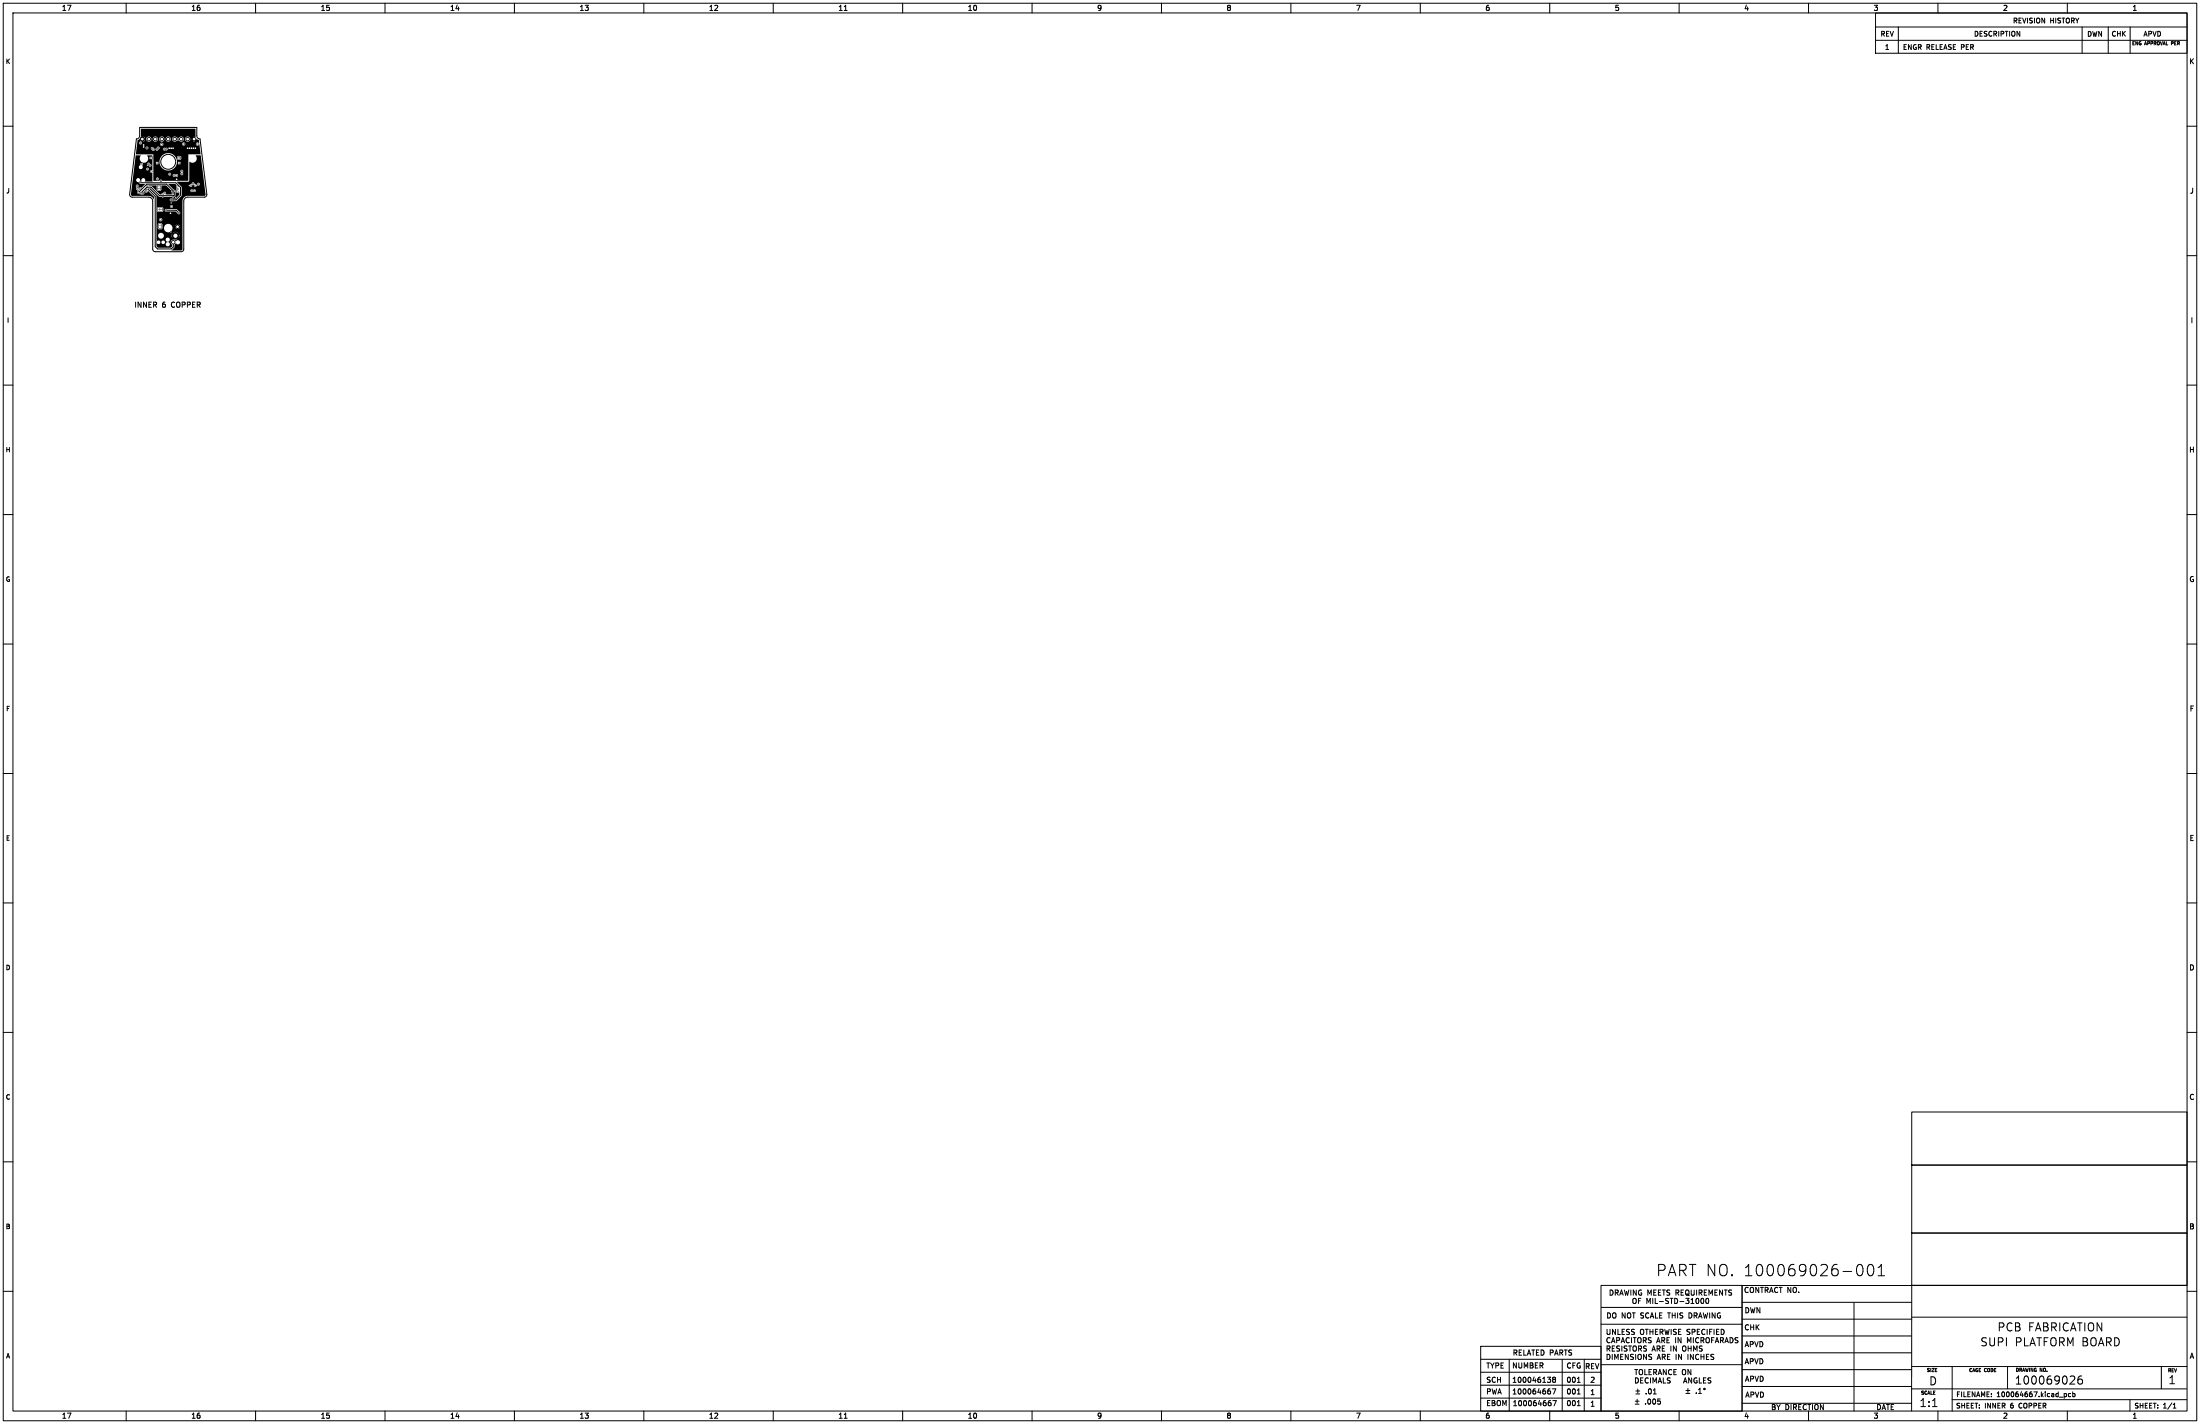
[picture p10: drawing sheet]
<svg xmlns="http://www.w3.org/2000/svg" width="864mm" height="559mm" viewBox="0 0 864 559" stroke-linecap="round" stroke-linejoin="round" font-family="sans-serif">
<g fill="none" stroke="#000" stroke-width=".39">
<path d="M1.3 1.3h861v556.2h-861zM5.1 5.1h853.4v548.6h-853.4zM49.5 1.3v3.8M100.3 1.3v3.8M151.1 1.3v3.8M201.9 1.3v3.8M252.7 1.3v3.8M303.5 1.3v3.8M331.4 4.1h1.1M354.3 1.3v3.8M405.1 1.3v3.8M455.9 1.3v3.8"/>
<path d="M506.7 1.3v3.8M557.5 1.3v3.8M608.3 1.3v3.8M659.1 1.3v3.8M709.9 1.3v3.8M736.2 5.1h122.3v15.8h-122.3zM736.2 10.6h122.3M736.3 15.8h122.2M740.3 19.4h1.1M740.3 18l.5-.5v1.9M745.2 10.6v10.3M760.7 1.3v3.8"/>
<path d="M811.5 1.3v3.8M817.3 10.6v10.3M827.6 10.6v10.3M836.2 10.6v10.3M837.3 16.9h.4M837.9 16.3h-.6v1.3h.6M838.4 17.6v-1.3l.7 1.3M1.3 49.5h3.8M54.8 50h22.5v3.2a1.27 1.27 0 0 0 1.2 1.3l2.7 22-.3 .6-.6 .3h-6.6a1.52 1.52 0 0 0-1.6 1.5v18.9l-.3 .7-.7 .3h-10.2l-.8-.5-.2-19.4a1.52 1.52 0 0 0-1.5-1.5h-6.6l-.9-.8 2.7-22.1a1.27 1.27 0 0 0 1.2-1.3zM858.5 49.5h3.8M54.4 75.5l3.2-3.2h7.8l2.5 2.5v.9M54.4 75.5h.1"/>
<path d="M55 71.5l.2 .2h13.8l1.8 1.8v3.1l-1.8 1.9h-1.2M57.9 74l3 3.1v19.7l.9 .9h5.4l.8-.8v-1.8M68.4 75.1l-.2 1.7h-5.6l-3.3-3.3h-1.7l-2 2.3M65.2 82.5h3.9l1.1 1.1M1.3 100.3h3.8M53.2 118.6v2M55.4 118.6v2l-1.2-2v2M57.5 118.6v2l-1.2-2v2M58.5 119.5h.6M59.4 118.6h-.9v2h.9M60.3 119.6l1-.1 .1-.8-1.1-.1v2M60.8 119.6l.7 1"/>
<path d="M858.5 100.3h3.8M1.3 151.1h3.8M858.5 151.1h3.8M1.3 201.9h3.8M858.5 201.9h3.8M1.3 252.7h3.8M858.5 252.7h3.8M1.3 303.5h3.8M858.5 303.5h3.8M1.3 354.3h3.8M858.5 354.3h3.8M1.3 405.1h3.8"/>
<path d="M858.5 405.1h3.8M750.4 436.4h108.1v20.8h-108.1zM1.3 455.9h3.8M750.4 457.2h108.1v26.7h-108.1zM858.5 455.9h3.8M728.8 497.9a1.63 1.63 0 0 1 1-1.7 1.14 1.14 0 0 1 1.3 .8 2.29 2.29 0 0 1-1.3 3.6 1.63 1.63 0 0 1-1-1.7M733.4 496.6a1.06 1.06 0 0 1 1.1-.4 1.06 1.06 0 0 1 .8 .8 2.29 2.29 0 0 1-1.2 3.6 2.71 2.71 0 0 1-.7-4zM737.2 497.5l1.3-1.3v4.4M750.4 483.9h108.1v20.5h-108.1zM1.3 506.7h3.8M628.5 504.4h55.3v49.4h-55.3zM628.5 519.7h55.3"/>
<path d="M628.6 513.1h55.2M631.1 515.2a1.03 1.03 0 0 1 1.1 1 1.03 1.03 0 0 1-1.1 1zM632 506.2a1.03 1.03 0 0 1 1.2 1 1.03 1.03 0 0 1-1.2 1.1zM633.3 515.3l.6-.1 .4 .3 .1 1-.5 .7-.8-.3-.1-1zM634.1 507.3l.9-.1 .1-.8-1-.2v2.1M634.6 507.3l.6 1M635.8 508.3l.7-2.1 .7 2.1M636 507.7h1M637.7 506.2l.4 2.1 .4-1.5 .4 1.5 .5-2.1M640.2 506.2v2.1M641.2 509.6l.6-.1 .4 .3 .1 1-.5 .7-.8-.3-.1-1zM642.3 506.2v2.1l-1.2-2.1v2.1"/>
<path d="M643.2 510.5h.6M644.1 509.5h-.9v2M644.3 506.3a.92 .92 0 0 0-1.1 1 .92 .92 0 0 0 1.2 .8v-.7h-.4M646.5 511.5v-2l.6 1.4 .7-1.4v2M646.8 508.3v-2.1l.7 1.5 .7-1.5v2.1M648.8 509.5v2M649.2 507.2h.6M649.7 509.5v2h1M650.1 506.2h-.9v2.1h.9M651 507.2h.7M651.4 510.8h1.5M652 506.2h-1v2.1h1"/>
<path d="M652.6 506.2h1.1M653.1 506.2v2.1M655 509.6l-1.1 .1a.85 .85 0 0 0 1 1.1l-.1 .6h-1M655.5 506.3l-1.1 .1a.85 .85 0 0 0 1 1.1l-.1 .7h-1M655.6 509.5h1.1M656.1 509.5v2M657.4 509.5a1.03 1.03 0 0 1 1.2 1 1.03 1.03 0 0 1-1.2 1zM657.9 507.3l.9-.1 .1-.8-1-.2v2.1M658.4 507.3l.6 1M659.4 510.8h1.6M659.9 507.2h.7M660.9 506.2h-1v2.1h1"/>
<path d="M661.7 509.5h1.3l-.7 .8 .6 .2v.8h-1.2M661.9 506.3l.6-.1 .4 .3 .1 1.1-.5 .7-.8-.3v-1.1zM662 507.8l1.1 .6M663.8 511.5h1.1M663.8 510.1l.6-.6v2M663.9 506.2v1.7l.4 .4 .7-.4v-1.7M666 509.6l.2-.1a.99 .99 0 0 1 .7 1 .99 .99 0 0 1-.9 .9l-.3-.6zM666 506.2v2.1M667 507.3l.9-.1 .1-.8-1-.2v2.1M667.5 507.3l.6 1M667.9 509.6l.2-.1a.99 .99 0 0 1 .8 1 .99 .99 0 0 1-1 .9l-.2-.6zM669 507.2h.7"/>
<path d="M669.9 509.6l.2-.1a.99 .99 0 0 1 .7 1 .99 .99 0 0 1-.9 .9l-.3-.6zM670 506.2h-1v2.1h1M670.8 508.3v-2.1l.7 1.5 .7-1.5v2.1M673.2 507.2h.6M674.1 506.2h-.9v2.1M676.2 506.2v2.1l-1.2-2.1v2.1M676.8 506.2h1.2M677.4 506.2v2.1M679.7 506.3l-.7-.1-.4 .4 .2 .5 .6 .2M683.8 517.7h66.6M683.8 511.1h66.6M683.8 504.5v49.2"/>
<path d="M685.3 513.1a1.03 1.03 0 0 1 1.2 1.1 1.03 1.03 0 0 1-1.2 1zM686.2 505.4a.9 .9 0 0 0-1.2 .8 .9 .9 0 0 0 1.2 .8M687.2 513.1l.4 2.1 .4-1.5 .4 1.5 .5-2.1M687.3 505.3l.6-.1 .4 .3 .1 1-.5 .7-.8-.3-.1-1zM690.4 505.2v2l-1.2-2v2M690.8 513.1v2.1l-1.1-2.1v2.1M691.1 505.2h1.1M691.6 505.2v2M692.9 506.2h1l.1-.8-1.1-.2v2M693.4 506.2l.7 1M694.6 507.2l.7-2 .7 2M694.8 506.6h1"/>
<path d="M697.8 505.4a.9 .9 0 0 0-1.2 .8 .9 .9 0 0 0 1.2 .8M698.4 505.2h1.2M699 505.2v2M703 505.2v2l-1.2-2v2M703.9 505.5l.4-.3 .8 .3 .1 1-.3 .6-.6 .1-.4-.3zM706.1 507v.2M727.8 511.1v42.6M737.2 500.6h2.6M750.4 504.4v49.3M750.5 516.9h107.9M858.5 504.4h-174.7M858.5 506.7h3.8"/>
<path d="M581.2 528.3h47.3v25.5h-47.3zM581.2 538.5h47.3M581.2 533.4h47.3M592.4 533.4v20.3M613.2 533.4v20.3M621.9 533.4v20.3M628.5 535.5h55.2M630.8 521.6v1.7l.4 .4 .8-.4v-1.7M630.8 531.5a1.03 1.03 0 0 1 1.2 1 1.03 1.03 0 0 1-1.2 1zM630.8 528.2v2M631.3 529.2l.7 1M632 525.1a.82 .82 0 0 0-1 0 .82 .82 0 0 0-.2 1"/>
<path d="M632.6 526.9l.7-2 .6 2M632.9 528.2v2h.9M632.9 531.5v2M633.8 533.5v-2l.7 1.4 .7-1.4v2M634.1 521.6v2.1l-1.1-2.1v2.1M635.1 521.6v2.1h1M635.4 526l.4-.4-.1-.5-1.1-.2v2M635.8 529.8l-.4 .4-.8-.1M636.2 532.4h.6M636.4 526.9l.6-2 .7 2M636.7 528.2v2M636.8 522.6h.6"/>
<path d="M637.1 531.5h-.9v2h.9M637.7 521.6h-.9v2.1h.9M638.7 529.8l-.4 .4-.8-.1M639.2 531.5v2l-1.2-2v2M639.6 525.1a.82 .82 0 0 0-1.1 0 .82 .82 0 0 0-.2 1M639.7 521.7l-1.1 .1a.85 .85 0 0 0 1 1.1l-.1 .7h-1M639.8 528.2v2M640.4 524.9v2M641.1 524.9h1.2M641.1 529.9l.4 .3 .8-.3M641.2 531.5l-1.1 .1a.85 .85 0 0 0 1 1.1l-.1 .7h-1M641.6 521.7l-1.1 .1a.85 .85 0 0 0 1 1.1l-.1 .7h-1"/>
<path d="M641.7 524.9v2M641.7 537.4h1.2M642.1 531.5v2M642.3 537.4v2.1M642.9 525.2l.4-.3 .8 .3 .1 1.1-.3 .5-.6 .1-.4-.3zM643 531.7l.4-.2 .8 .2 .1 1.1-.3 .6-.6 .1-.4-.3zM643.2 529.2l1-.1 .1-.7-1.1-.2v2M643.4 538.8l.1-1.1 .4-.3 .8 .3 .1 1.1M643.7 529.2l.7 1M644 521.9l.4-.3 .8 .3 .1 1.1-.3 .6-.6 .1-.4-.3zM645.1 526l.9-.1 .1-.8-1-.2v2M645.6 526l.6 .9"/>
<path d="M645.7 537.4v2.1M645.8 521.6h1.2M646.3 528.3l-1 .1a.85 .85 0 0 0 .9 1l-.1 .7h-.9M646.3 531.5v2l-1.1-2v2M646.4 521.6v2.1M647.3 538.4h.7M647.7 522.6h1.1M647.7 521.6v2.1M648.2 525l-1.1 .1a.85 .85 0 0 0 1 1.1l-.1 .6h-1M648.3 537.4h-1v2.1M648.4 531.5l-1.1 .1a.85 .85 0 0 0 1 1.1l-.1 .7h-1M648.5 530.2l.6-2 .7 2"/>
<path d="M648.7 529.6h.9M648.8 521.6v2.1M649.8 522.6h.7M649.9 538.5l.4-.4-.1-.5-1.1-.2v2.1M650.3 526.9l.7-2 .7 2M650.5 529.2l1-.1 .1-.7-1.1-.2v2M650.5 526.4h1M650.5 533.5l.7-2 .6 2M650.7 532.9h1M650.8 521.6h-1v2.1h1M650.9 539.5l.7-2.1 .6 2.1M651 529.2l.7 1"/>
<path d="M651.7 522.7l.9-.1 .1-.8-1-.2v2.1M652.1 522.7l.7 1M652.3 526l1-.1 .1-.8-1.1-.2v2M652.5 532.5l1-.1 .1-.8-1.1-.1v2M652.5 529.1h.7M652.8 526l.7 .9M653 532.5l.7 1M653.5 528.2h-1v2h1M653.5 521.6l.5 2.1 .4-1.5 .3 1.5 .5-2.1M654.1 537.4v2.1l-1.2-2.1v2.1M654.4 525.9h.6M654.6 532.4h.6"/>
<path d="M655.3 524.9h-.9v2h.9M655.5 531.5h-.9v2h.9M655.9 528.2v2M656 521.6v2.1M656.2 537.6a.82 .82 0 0 0-1 0 .82 .82 0 0 0-.2 1M657.1 538.4h.7M657.7 524.9v2M657.9 531.5v2M658 521.7l-1 .1a.85 .85 0 0 0 .9 1.1l-.1 .7h-.9M658 528.2v2l-1.1-2v2M658 537.4h-.9v2.1M658.9 522.6h.7"/>
<path d="M659.9 524.9v2l-1.2-2v2M659.9 521.6h-1v2.1h1M660.1 531.5v2l-1.2-2v2M660.4 538.8l.1-1.1 .4-.3 .7 .3 .1 1.1M660.7 528.3l.6-.1 .4 .3 .1 1-.5 .7-.7-.3-.1-1zM662.4 526.9v-2l.7 1.5 .6-1.5v2M662.6 531.5v2M662.7 529.1h1.1M662.7 528.2v2M663.4 521.7l-1.1 .1a.85 .85 0 0 0 1 1.1l-.1 .7h-1M663.8 537.4v2.1l-1.2-2.1v2.1M663.8 528.2v2"/>
<path d="M664.2 522.7l1-.1 .1-.8-1.1-.2v2.1M664.7 524.9v2M664.7 531.5v2l-1.1-2v2M664.8 530.2v-2l.7 1.4 .7-1.4v2M666.3 522.6h.6M666.8 531.6a.9 .9 0 0 0-1.2 .9 .9 .9 0 0 0 1.2 .8M666.8 525.1a.9 .9 0 0 0-1.2 .8 .9 .9 0 0 0 1.2 .8M667.2 521.6h-.9v2.1h.9M667.7 526l1-.1 .1-.8-1.1-.2v2M667.7 531.5v2M667.7 532.4h1.2M668.2 528.3l-1.1 .1a.85 .85 0 0 0 1 1l-.1 .7h-1"/>
<path d="M668.2 526l.7 .9M668.9 531.5v2M669.3 521.8a.9 .9 0 0 0-1.3 .9 .9 .9 0 0 0 1.3 .8M669.8 532.4h.7M669.9 525l.6-.1 .4 .3 .1 1.1-.5 .6-.8-.3v-1zM670.1 521.6v2.1M670.8 531.5h-1v2h1M671.1 522.6h.7M671.9 525.9h.7M672.1 521.6h-1v2.1M672.7 531.5l-1 .1a.85 .85 0 0 0 1 1.1l-.1 .7h-1M672.8 521.6v2.1"/>
<path d="M672.8 524.9h-.9v2M673.3 526.9l.7-2 .7 2M673.5 526.4h1M673.8 522.6h.7M674.8 521.6h-1v2.1h1M675.4 526l.9-.1 .1-.8-1-.2v2M675.7 521.6a1.03 1.03 0 0 1 1.1 1.1 1.03 1.03 0 0 1-1.1 1zM675.8 526l.7 .9M677.1 526.9l.7-2 .7 2M677.3 526.4h1M679.1 524.9a1.03 1.03 0 0 1 1.2 1 1.03 1.03 0 0 1-1.2 1zM682.2 525l-1 .1a.85 .85 0 0 0 .9 1.1l-.1 .6h-.9"/>
<path d="M683.8 537.5h66.6M683.8 530.9h66.6M683.8 524.3h66.6M750.4 536.3h108M766.3 536.3v17.4M788.1 536.2v8.8M794.7 528.1h1.5M797.1 527.2h1.6M817.2 540a1.26 1.26 0 0 0-1.5 1.3v1.2l.3 .5 .9 .1 .4-.3 .2-1-.3-.5-.9-.1-.6 .6M848.4 536.3v8.7M49.5 553.7v3.8M100.3 553.7v3.8"/>
<path d="M151.1 553.7v3.8M201.9 553.7v3.8M252.7 553.7v3.8M303.5 553.7v3.8M331.4 556.6h1.1M354.3 553.7v3.8M405.1 553.7v3.8M455.9 553.7v3.8M506.7 553.7v3.8M557.5 553.7v3.8M581.2 548.6h47.3M581.2 543.6h47.3"/>
<path d="M583.9 546.1l1-.1 .1-.8-1.1-.2v2M585.7 545l.5 2 .4-1.4 .4 1.4 .5-2M588 547l.6-2 .7 2M588.1 546.5h1M607.4 540.4h1.3l-.7 .8M608.3 553.7v3.8M608.5 545.9v1M608.5 541.3v1.1M608.7 550.5v1M609.4 545h1.3l-.8 2M609.6 549.6h1.3l-.8 2M609.9 541.3l-.4 .4 .4 .8 .7-.4-.4-.8"/>
<path d="M609.9 541.3l-.4-.4 .4-.5 .7 .4-.4 .5M609.9 541.3h.3M619.2 547h1.1M619.2 551.6h1.1M619.2 542.5h1.1M641.9 549.9h1.5M641.9 551h1.5M642 540.7v2l1-.3M642.1 545.8h1.6M642.1 547h1.6M642.7 549.1v1.5M642.9 545.1v1.5"/>
<path d="M644 540.7v2h1M645.9 550.8v.2M646 542.4l.4 .3 .6-.2M647.1 549.1l.2-.1a.99 .99 0 0 1 .7 1 .99 .99 0 0 1-.9 .9l-.3-.7zM647.9 540.7v2M648.9 540.7v2M649 547h1.2M649 549.1l.2-.1a.99 .99 0 0 1 .8 1 .99 .99 0 0 1-1 .9l-.3-.7zM650.2 540.7v2M650.9 542.7l.7-2 .6 2M651.7 549h-.9l-.1 .9h1v.9h-1M652.9 540.7v2h1"/>
<path d="M655.6 542.3l-.4 .4-.7-.1M659.1 553.7v3.8M660.9 542.7l.6-2 .7 2M661.8 546.8h1.6M661.8 545.6h1.6M662.6 544.9v1.5M664 540.7v2l-1.1-2v2M665.3 540.8l-.3 .4M665.9 546.6v.2M666.2 541.9v.6l-.4 .2-.8-.5M666.7 546.8h1.2M666.7 545.4l.6-.6v2"/>
<path d="M667 540.7v2h1M668.7 540.7v2h1M671.6 542.3l-.4 .4-.8-.1M683.8 550.7h66.6M683.8 544.1h66.6M685.3 548.3l.7-2 .6 2M685.5 547.7h1M687.3 547.3l1-.1 .1-.7-1.1-.2v2M689.1 546.3l.6 2 .7-2M691.6 546.3h-.5v2h.5M695.7 551.1h.7l.4 .4-.4 .6 .4 .2 .1 .5-.4 .4h-.8zM695.7 552.1h.7"/>
<path d="M697.5 551.1l.6 1.1M698.1 552.2v1M698.8 551.1l-.7 1.1M709.9 553.7v3.8M750.4 545h108M758.6 552h1.8M760.7 553.7v3.8M766.3 549.3h92.1M810.5 546.8l.7 .4-.1 .7-.6 .2M811.5 553.7v3.8M812.8 546.9l-.5-.1-.4 .4 .2 .8h.7M813.6 546.9l.6-.1 .4 .4-.2 .8h-.8"/>
<path d="M813.6 546.2v1.9M814.1 540.1l.3 .5-.1 .7-1.8 1.8h1.9M836.1 549.4v4.3M853.1 552.6h1.1M853.1 551.2l.5-.6v2"/>
<circle cx="66" cy="63.5" r="2.92"/>
<circle cx="669.1" cy="545.1" r=".28"/>
</g>
<g fill="#000" stroke="#000" stroke-width=".39">
<path d="M55.2 53.9h1.3v1.3h-1.3z"/>
<circle cx="55.1" cy="56.1" r=".18"/>
<circle cx="56.4" cy="56.9" r=".25"/>
<circle cx="56.4" cy="57.7" r=".25"/>
<circle cx="57.7" cy="58.1" r=".18"/>
<circle cx="58.4" cy="54.6" r=".63"/>
<circle cx="59.8" cy="58.2" r=".18"/>
<circle cx="60.2" cy="58.7" r=".18"/>
<circle cx="61" cy="54.6" r=".63"/>
<circle cx="61.6" cy="58.6" r=".18"/>
<circle cx="62.1" cy="58.1" r=".18"/>
<circle cx="63.5" cy="56.6" r=".25"/>
<circle cx="63.5" cy="54.6" r=".63"/>
<circle cx="64.5" cy="58.5" r=".18"/>
<circle cx="65.3" cy="58.5" r=".18"/>
<circle cx="66" cy="54.6" r=".63"/>
<circle cx="66.4" cy="58.2" r=".25"/>
<circle cx="67.2" cy="58.2" r=".25"/>
<circle cx="67.9" cy="58.2" r=".25"/>
<circle cx="68.6" cy="54.6" r=".63"/>
<circle cx="69.9" cy="54.6" r=".18"/>
<circle cx="71.1" cy="54.6" r=".63"/>
<circle cx="72.1" cy="56.5" r=".25"/>
<circle cx="73.7" cy="58.2" r=".25"/>
<circle cx="73.7" cy="54.6" r=".63"/>
<circle cx="74.4" cy="58.2" r=".25"/>
<circle cx="75.2" cy="58.2" r=".25"/>
<circle cx="75.9" cy="58.2" r=".25"/>
<circle cx="76.2" cy="54.6" r=".63"/>
<circle cx="76.7" cy="58.2" r=".25"/>
<circle cx="77.5" cy="56.5" r=".25"/>
<circle cx="53.9" cy="73" r=".18"/>
<circle cx="53.9" cy="74" r=".18"/>
<circle cx="54.2" cy="73.4" r=".18"/>
<circle cx="54.4" cy="74.4" r=".18"/>
<circle cx="54.4" cy="75.5" r=".18"/>
<circle cx="54.9" cy="75.7" r=".18"/>
<circle cx="55" cy="71.5" r=".18"/>
<circle cx="55.1" cy="74.1" r=".18"/>
<circle cx="55.6" cy="75.8" r=".18"/>
<circle cx="55.6" cy="64.5" r=".18"/>
<circle cx="56.1" cy="75.8" r=".18"/>
<circle cx="57.3" cy="74.5" r=".18"/>
<circle cx="57.4" cy="75.1" r=".18"/>
<circle cx="57.8" cy="72.8" r=".18"/>
<circle cx="57.9" cy="64.9" r=".18"/>
<circle cx="57.9" cy="74" r=".18"/>
<circle cx="57.9" cy="66.3" r=".18"/>
<circle cx="58.3" cy="64.4" r=".18"/>
<circle cx="58.9" cy="64.9" r=".18"/>
<circle cx="58.9" cy="62.2" r=".18"/>
<circle cx="58.9" cy="61.7" r=".18"/>
<circle cx="59.4" cy="62.2" r=".18"/>
<circle cx="59.4" cy="61.7" r=".18"/>
<circle cx="59.5" cy="67.3" r=".18"/>
<circle cx="61.5" cy="63.8" r=".18"/>
<circle cx="61.5" cy="64.3" r=".18"/>
<circle cx="61.8" cy="70.2" r=".18"/>
<circle cx="62" cy="64.3" r=".18"/>
<circle cx="62" cy="63.8" r=".18"/>
<circle cx="62.1" cy="74.3" r=".25"/>
<circle cx="62.1" cy="73.7" r=".25"/>
<circle cx="62.1" cy="73" r=".25"/>
<circle cx="62.7" cy="73" r=".25"/>
<circle cx="62.7" cy="74.3" r=".25"/>
<circle cx="62.7" cy="73.7" r=".25"/>
<circle cx="63.1" cy="71" r=".18"/>
<circle cx="63.9" cy="76.3" r=".18"/>
<circle cx="63.9" cy="77.3" r=".18"/>
<circle cx="64.6" cy="75.8" r=".18"/>
<circle cx="66.6" cy="68.4" r=".18"/>
<circle cx="67.2" cy="78.5" r=".18"/>
<circle cx="67.2" cy="79.6" r=".18"/>
<circle cx="67.4" cy="75.1" r=".18"/>
<circle cx="67.8" cy="78.5" r=".18"/>
<circle cx="67.9" cy="75.7" r=".18"/>
<circle cx="67.9" cy="77.4" r=".18"/>
<circle cx="68.4" cy="68.9" r=".18"/>
<circle cx="68.4" cy="75.1" r=".18"/>
<circle cx="69" cy="77.5" r=".18"/>
<circle cx="69.3" cy="70.4" r=".25"/>
<circle cx="69.3" cy="68.9" r=".18"/>
<circle cx="69.7" cy="73.2" r=".18"/>
<circle cx="69.7" cy="74.2" r=".18"/>
<circle cx="69.7" cy="75.2" r=".18"/>
<circle cx="70.1" cy="63.8" r=".18"/>
<circle cx="70.1" cy="62.2" r=".18"/>
<circle cx="70.1" cy="61.7" r=".18"/>
<circle cx="70.1" cy="64.3" r=".18"/>
<circle cx="70.6" cy="61.7" r=".18"/>
<circle cx="70.6" cy="62.2" r=".18"/>
<circle cx="70.6" cy="63.8" r=".18"/>
<circle cx="70.6" cy="64.3" r=".18"/>
<circle cx="71.4" cy="67.2" r=".18"/>
<circle cx="71.4" cy="68.2" r=".18"/>
<circle cx="74.3" cy="72.8" r=".18"/>
<circle cx="74.9" cy="72.8" r=".18"/>
<circle cx="75.3" cy="74.8" r=".18"/>
<circle cx="75.8" cy="72.1" r=".18"/>
<circle cx="75.8" cy="74.7" r=".18"/>
<circle cx="76.3" cy="74.8" r=".18"/>
<circle cx="76.7" cy="72.8" r=".18"/>
<circle cx="77.2" cy="72.8" r=".18"/>
<circle cx="77.9" cy="72.3" r=".18"/>
<circle cx="62.2" cy="81.9" r=".25"/>
<circle cx="62.2" cy="82.5" r=".25"/>
<circle cx="62.6" cy="89.4" r=".25"/>
<circle cx="62.6" cy="88.8" r=".25"/>
<circle cx="62.6" cy="88.2" r=".25"/>
<circle cx="62.9" cy="81.9" r=".25"/>
<circle cx="62.9" cy="82.5" r=".25"/>
<circle cx="63.1" cy="86.2" r=".25"/>
<circle cx="63.1" cy="88.2" r=".25"/>
<circle cx="63.1" cy="89.4" r=".25"/>
<circle cx="63.1" cy="88.8" r=".25"/>
<circle cx="63.5" cy="81.9" r=".25"/>
<circle cx="63.5" cy="82.5" r=".25"/>
<circle cx="65.2" cy="82.5" r=".18"/>
<circle cx="66.9" cy="83.7" r=".25"/>
<circle cx="67.1" cy="91" r=".18"/>
<circle cx="67.3" cy="81" r=".18"/>
<circle cx="68" cy="95.1" r=".63"/>
<circle cx="68.9" cy="92.5" r="1.27"/>
<circle cx="69.7" cy="89" r=".63"/>
<circle cx="70.2" cy="83.6" r=".18"/>
</g>
<g fill="#000">
<path d="M59.6 58.1h.3l-.2 .3zM55.4 50.5h21.3l.1 3.4-1-.1 .4 .5a.32 .32 0 0 0-.3 .3 .32 .32 0 0 0 .3 .3 .32 .32 0 0 0 .3-.4l.5 .5 .1-.6 1 .6 .1 1.2a.67 .67 0 0 0-1.1-.1 .67 .67 0 0 0 .2 1.1 .67 .67 0 0 0 .9-.6l.5 3.9-4.8 .1v10.3h-10.2a.6 .6 0 0 0-.6-.4 .6 .6 0 0 0-.6 .5l-2.3-.1v-.7l1.1 .2a.56 .56 0 0 0 .9 .2 .56 .56 0 0 0-.2-.9 .56 .56 0 0 0-.8 .5h-1v-1.8h5.9l.4 .5h1.3l.4 .5 .6-.2a.58 .58 0 0 0 .8 .2 .58 .58 0 0 0 .2-.8 .58 .58 0 0 0-.9-.1l-.7-.2-.4 .6-.9-.1a.56 .56 0 0 0 0-.9 .56 .56 0 0 0-.8 .5h-5.9v-1.2h10.6l.3 .5a.6 .6 0 0 0-.1 .9 .6 .6 0 0 0 .9 0 .6 .6 0 0 0-.2-.9 .56 .56 0 0 0 0-1 .56 .56 0 0 0-.9 .5h-10.6v-3.7h2.4v.4a3.4 3.4 0 0 0 4.5 2.9 3.4 3.4 0 0 0 1.9-5.1l.6 .2a.88 .88 0 0 0 .9 .9 .88 .88 0 0 0 .8-1 .88 .88 0 0 0-1.2-.6l-.6 .5h-.5l-.2-.3a3.4 3.4 0 0 0-3.9-1.2 3.4 3.4 0 0 0-2.3 3.3h-2.4v-2.9l-6.9-.1 .3-2.4h3.5l.6 .5 .5-.4h1l.2 .4a.69 .69 0 0 0 .7 .6 .69 .69 0 0 0 .6-.6l.4 .1a.74 .74 0 0 0 .7 .4 .74 .74 0 0 0 .6-.5l1.6-.1a.69 .69 0 0 0 1 .5 .59 .59 0 0 0 .8-.7 .59 .59 0 0 0-1-.3h-.6l-.2 .5h-1.5a.61 .61 0 0 0-.2-1 .61 .61 0 0 0-.9 .6 .65 .65 0 0 1-.6 .3 .65 .65 0 0 1-.6-.5l-.6-.2-.4 .5h-1v-.4l-.5-.3-.6 .6h-3.5l.3-2h.7l.5 .6 7.8-.1a.64 .64 0 0 0 .7 .7 .64 .64 0 0 0 .5-.8l7.4 .2a.64 .64 0 0 0 1 .3 .64 .64 0 0 0-.1-1.1 .64 .64 0 0 0-.9 .6h-7.4l-.7-.5-.5 .6h-7.5l.3-.5-.4-.6h1.3l.2-.7h-.7v.7h-.5v-.7h-.6l.2 .7-.6 .6h-.7l.1-1.1 .8-.5h.8l.2 .4 .4-.3 1.2 .2a1.02 1.02 0 0 0 1.1 .8 1.02 1.02 0 0 0 .9-1l.6 .2a1.02 1.02 0 0 0 1.1 .8 1.02 1.02 0 0 0 .9-1l.5 .2a1.02 1.02 0 0 0 1.1 .8 1.02 1.02 0 0 0 .9-1l.5 .2a1.02 1.02 0 0 0 1.1 .8 1.02 1.02 0 0 0 1-1l.5 .2a1.07 1.07 0 0 0 .9 .8 1.07 1.07 0 0 0 1-.5h.7a1.08 1.08 0 0 0 1.1 .4 1.08 1.08 0 0 0 .8-.9h.5l.3 .6 .6 .4 3.1-.2-.4-.5-.4 .5h-1.5l.4-.8h.6l.1 .4 .4-.4-.4-.4-.1 .4-.6-.1a1.02 1.02 0 0 0-1.1-.9 1.02 1.02 0 0 0-1 1l-.5-.1a1.06 1.06 0 0 0-.8-.9 1.06 1.06 0 0 0-1.2 .5h-.5a1.07 1.07 0 0 0-1.2-.5 1.07 1.07 0 0 0-.8 1l-.5-.1a1.02 1.02 0 0 0-1.1-.9 1.02 1.02 0 0 0-1 1l-.5-.1a1.02 1.02 0 0 0-1-.9 1.02 1.02 0 0 0-1 1l-.5-.1a1.02 1.02 0 0 0-1.1-.9 1.02 1.02 0 0 0-1 1l-.5-.1a1.02 1.02 0 0 0-1-.9 1.02 1.02 0 0 0-1 1h-1.2l-.1-.3h.7l-.3-.6h-.4v.6l-1.3 .2 .8-.2v-.6l-.3-.1zM53.3 61h2a1.7 1.7 0 0 0 0 2.4 1.7 1.7 0 0 0 2.4 0 1.7 1.7 0 0 0 0-2.4h2.1v5.8a.6 .6 0 0 0-.9 .5 .6 .6 0 0 0 .9 .5l.1 3.4h-3a.79 .79 0 0 0-.1-1.1 .79 .79 0 0 0-1.1 .1 .79 .79 0 0 0-.1 1l-.5-.3a.83 .83 0 0 0-.7-.9 .83 .83 0 0 0-.9 .6l.3 .7 .6 .1 .6 .7 2 .1-1.4 1.5-.7-.2-.4 .4-.3-.4a.58 .58 0 0 0 0-1 .58 .58 0 0 0-.9 .6l.3 .4a1.16 1.16 0 0 0 .5 1.5 .82 .82 0 0 0 .1 .9 .82 .82 0 0 0 .9 .3l.6 .2a.69 .69 0 0 0 .9-.2 .69 .69 0 0 0-.1-.9l.3-.3a.57 .57 0 0 0 .7 .6 .57 .57 0 0 0 .5-.7l2.4 2.3v1.1a2.12 2.12 0 0 0-2.1-1.4h-6.4l-.5-.5 1.3-10.9h1.8l.2 .6 .5 .3 2.1-.1a.56 .56 0 0 0 .8 .6 .56 .56 0 0 0 .2-1 .56 .56 0 0 0-1 .3l-1.9 .1 .6-.5a.93 .93 0 0 1 .2-1.3l1.6-.1 .3 .5a.66 .66 0 0 0 .8 .5 .66 .66 0 0 0 .5-.8l-.1-.1a.97 .97 0 0 0-1.5-.3l-1.6 .2a.59 .59 0 0 0-.9-.4 .59 .59 0 0 0-.2 .9l-.6 .6h-1.8zM58.4 72.8h3l.1 .7a1.02 1.02 0 0 0 1 1.4 1.02 1.02 0 0 0 .8-1.6l.1-.5h1.8l2.2 2.2v.8l.4 .5h-2.8a.59 .59 0 0 0-.1-1 .59 .59 0 0 0-.9 .5h-.4l-.3 .5h-.5l-3.2-3.2-1.2-.1zM63 70.9l.3 .3h-.4zM58.6 73.9h.5l3.4 3.4h5.8l.5-.4 .1-2.1-.6-.3-2.2-2.3h2.7l.5 .5-.1 .5 .2 .5-.2 .5 .2 .4a.62 .62 0 0 0 0 1 .62 .62 0 0 0 .9-.3l.1 1.2-1.6 1.5-.8-.1a.79 .79 0 0 0-1 .1 .79 .79 0 0 0-.2 .9l2.5-.1 2-2v-2h3.4a.78 .78 0 0 0 1.2 .4 .58 .58 0 0 0 .9-.1 .58 .58 0 0 0-.2-.8 .58 .58 0 0 0-.8 .2l-.5-.2-.6 .5h-3.4v-1.3l-.5-.7 3.6 .1a.6 .6 0 0 0 .7 .4 .6 .6 0 0 0 .4-.7h.6a.58 .58 0 0 0 .3 .7 .58 .58 0 0 0 .8-.3 .58 .58 0 0 0-.3-.7l.5 .1a.56 .56 0 0 0 .9 .3 .56 .56 0 0 0-.1-1 .56 .56 0 0 0-.8 .6h-1a.61 .61 0 0 0-.6-.8 .61 .61 0 0 0-.6 .8h-.6l-.3 .5h-3.5l-1.4-1.4 4.8-.2 .2-7.8a1.7 1.7 0 0 0 2.4 0 1.7 1.7 0 0 0 0-2.4h2l1.9 15.4-.5 .5h-6.9l-1.3 .9-.4 1-.2 19.4h-4.1l1.1-1 .1-1.2 .5-.6a.85 .85 0 0 0 1.4 .3 .85 .85 0 0 0-.1-1.4 .85 .85 0 0 0-1.3 .4 1.04 1.04 0 0 0-1.7-.4 1.04 1.04 0 0 0 .3 1.7l-.1 .7-.5 .5h-5l-.6-.6 .2-1.6a.7 .7 0 0 0 .7 .8 .7 .7 0 0 0 .7-.8h.4l.3 .7 1.3 .2a.83 .83 0 0 0 1.3 .6 .83 .83 0 0 0 0-1.4 .83 .83 0 0 0-1.3 .7l-.7-.1a.7 .7 0 0 0 .2-1.2 .7 .7 0 0 0-1.1 .5l-.5-.1a.8 .8 0 0 0-.8-.5 .8 .8 0 0 0-.7 .6v-1h3.6a.83 .83 0 0 0 1.1 .8 .83 .83 0 0 0 .3-1.4 .83 .83 0 0 0-1.4 .4l-3.6 .2v-1.6h.7a1.15 1.15 0 0 0 1 1.2 1.15 1.15 0 0 0 1.2-1.1h3.1l.2 .9 .7-.7 .4 .4-.7 .7 .9 .2 .9-.2-.7-.7 .4-.4 .6 .7 .3-.9-.3-.9-.6 .7-.4-.4 .7-.6-.9-.3-.9 .3 .7 .6-.4 .4-.7-.7-.2 .9h-3.1a1.15 1.15 0 0 0-1.1-1.1 1.15 1.15 0 0 0-1.1 1h-.7v-3h.5l.4 .6h.8l.4-.1 .3-.5h.6a1.67 1.67 0 0 0 1.7 1.8 1.67 1.67 0 0 0 1.6-2h1.1l.5 .6h.7l.5-.6h-.5v.6h-.6v-.6h-1.7l-.1-.3h1.8l.3 .4 .2-.6h.6l-.5-.6v.6l-.6 .2h-1.8l-.1-.2h1.9v-.6l-.6 .6h-1.3a1.67 1.67 0 0 0-1.8-.8 1.67 1.67 0 0 0-1.3 1.5h-.6l-.1-.3a1.02 1.02 0 0 0-1-1.4 1.02 1.02 0 0 0-.8 1.5l-.5 .2v-3.2h1.1a.64 .64 0 0 0 .9 .6 .64 .64 0 0 0 .1-1.1 .64 .64 0 0 0-1 .4l-1.1 .1 .2-4.3a.98 .98 0 0 0 .2 1.1 .98 .98 0 0 0 1.1 .2l.8-.1 .4-.6h.5l.6 .6 3.7-.1 .7 .7a.57 .57 0 0 0 1 .3 .57 .57 0 0 0-.3-1l-1.1-1-4-.1-.6 .6h-.5a1.27 1.27 0 0 0-1.8-1.2l-.9 .6v-.9h5.4a.56 .56 0 0 0 .8 .5 .56 .56 0 0 0 .1-.9 .56 .56 0 0 0-.9 .3l-5.4 .1v-4.1z"/>
<circle cx="63.5" cy="56.6" r=".25"/>
<circle cx="69.8" cy="54.6" r=".21"/>
<circle cx="72.1" cy="56.5" r=".25"/>
<circle cx="77.5" cy="56.5" r=".25"/>
<circle cx="69.3" cy="68.9" r=".17"/>
<circle cx="70.4" cy="62" r=".48"/>
</g>
<g fill="#fff" stroke="#fff" stroke-width=".39">
<circle cx="62.6" cy="89.4" r=".13"/>
<circle cx="62.6" cy="88.2" r=".13"/>
<circle cx="63.1" cy="88.2" r=".13"/>
<circle cx="62.6" cy="88.8" r=".13"/>
<circle cx="63.1" cy="89.4" r=".13"/>
<circle cx="63.1" cy="88.8" r=".13"/>
<circle cx="70.6" cy="62.2" r=".08"/>
<circle cx="67.4" cy="75.1" r=".08"/>
<circle cx="75.8" cy="74.7" r=".08"/>
<circle cx="72.1" cy="56.5" r=".13"/>
<circle cx="59.4" cy="62.2" r=".08"/>
<circle cx="69" cy="77.5" r=".08"/>
<circle cx="67.2" cy="79.6" r=".08"/>
<circle cx="66.9" cy="83.7" r=".13"/>
<circle cx="54.2" cy="73.4" r=".08"/>
<circle cx="70.1" cy="62.2" r=".08"/>
<circle cx="67.9" cy="77.4" r=".08"/>
<circle cx="67.1" cy="91" r=".08"/>
<circle cx="70.6" cy="61.7" r=".08"/>
<circle cx="70.1" cy="61.7" r=".08"/>
<circle cx="77.5" cy="56.5" r=".13"/>
<circle cx="69.9" cy="54.6" r=".08"/>
<circle cx="58.9" cy="62.2" r=".08"/>
<circle cx="59.4" cy="61.7" r=".08"/>
<circle cx="63.5" cy="56.6" r=".13"/>
<circle cx="59.8" cy="58.2" r=".08"/>
<circle cx="77.2" cy="72.8" r=".08"/>
<circle cx="57.9" cy="64.9" r=".08"/>
<circle cx="58.9" cy="61.7" r=".08"/>
<circle cx="69.3" cy="68.9" r=".08"/>
<circle cx="74.3" cy="72.8" r=".08"/>
<circle cx="63.9" cy="77.3" r=".08"/>
<circle cx="63.1" cy="71" r=".08"/>
<circle cx="62.2" cy="82.6" r=".13"/>
<circle cx="62.9" cy="82.6" r=".13"/>
<circle cx="62.1" cy="74.3" r=".13"/>
<circle cx="62.7" cy="73" r=".13"/>
<circle cx="62.9" cy="81.9" r=".13"/>
<circle cx="62.1" cy="73" r=".13"/>
<circle cx="62.7" cy="73.7" r=".13"/>
<circle cx="62.1" cy="73.7" r=".13"/>
<circle cx="62.2" cy="81.9" r=".13"/>
<circle cx="63.5" cy="81.9" r=".13"/>
<circle cx="67.2" cy="78.5" r=".08"/>
<circle cx="62.7" cy="74.3" r=".13"/>
<circle cx="63.5" cy="82.6" r=".13"/>
<circle cx="61.6" cy="58.6" r=".08"/>
<circle cx="71.4" cy="67.2" r=".08"/>
<circle cx="69.7" cy="75.2" r=".08"/>
<circle cx="75.8" cy="72.1" r=".08"/>
<circle cx="55.6" cy="64.5" r=".08"/>
<circle cx="68.4" cy="68.9" r=".08"/>
<circle cx="67.3" cy="81" r=".08"/>
<circle cx="53.9" cy="73" r=".08"/>
<circle cx="59.5" cy="67.3" r=".08"/>
<circle cx="63.1" cy="86.2" r=".13"/>
<circle cx="75.2" cy="58.2" r=".13"/>
<circle cx="70.6" cy="63.8" r=".08"/>
<circle cx="56.4" cy="57.7" r=".13"/>
<circle cx="62" cy="63.8" r=".08"/>
<circle cx="61.5" cy="63.8" r=".08"/>
<circle cx="74.4" cy="58.2" r=".13"/>
<circle cx="67.2" cy="58.2" r=".13"/>
<circle cx="75.9" cy="58.2" r=".13"/>
<circle cx="70.1" cy="63.8" r=".08"/>
<circle cx="76.7" cy="58.2" r=".13"/>
<circle cx="67.9" cy="58.2" r=".13"/>
<circle cx="70.6" cy="64.3" r=".08"/>
<circle cx="66.4" cy="58.2" r=".13"/>
<circle cx="70.1" cy="64.3" r=".08"/>
<circle cx="62" cy="64.3" r=".08"/>
<circle cx="61.5" cy="64.3" r=".08"/>
<circle cx="69.3" cy="70.4" r=".13"/>
<circle cx="56.4" cy="56.9" r=".13"/>
<circle cx="73.7" cy="58.2" r=".13"/>
<circle cx="55.1" cy="74.1" r=".08"/>
<circle cx="54.4" cy="75.5" r=".08"/>
<circle cx="67.9" cy="75.7" r=".08"/>
<circle cx="57.8" cy="72.8" r=".08"/>
<circle cx="57.9" cy="74" r=".08"/>
<circle cx="65.3" cy="58.5" r=".08"/>
<circle cx="64.5" cy="58.5" r=".08"/>
<circle cx="75.3" cy="74.8" r=".08"/>
<circle cx="76.3" cy="74.8" r=".08"/>
<circle cx="53.9" cy="74" r=".08"/>
<circle cx="67.8" cy="78.5" r=".08"/>
<circle cx="55" cy="71.5" r=".08"/>
<circle cx="70.2" cy="83.6" r=".08"/>
<circle cx="65.2" cy="82.5" r=".08"/>
<circle cx="54.4" cy="74.4" r=".08"/>
<circle cx="56.1" cy="75.8" r=".08"/>
<circle cx="69.7" cy="74.2" r=".08"/>
<circle cx="58.9" cy="64.9" r=".08"/>
<circle cx="68.4" cy="75.1" r=".08"/>
<circle cx="55.6" cy="75.8" r=".08"/>
<circle cx="71.4" cy="68.2" r=".08"/>
<circle cx="57.3" cy="74.5" r=".08"/>
<circle cx="54.9" cy="75.7" r=".08"/>
<circle cx="58.3" cy="64.4" r=".08"/>
<circle cx="61.8" cy="70.2" r=".08"/>
<circle cx="63.9" cy="76.3" r=".08"/>
<circle cx="66.6" cy="68.4" r=".08"/>
<circle cx="57.4" cy="75.1" r=".08"/>
<circle cx="64.6" cy="75.8" r=".08"/>
<circle cx="69.7" cy="73.2" r=".08"/>
<circle cx="74.9" cy="72.8" r=".08"/>
<circle cx="76.7" cy="72.8" r=".08"/>
<circle cx="57.7" cy="58.1" r=".08"/>
<circle cx="60.2" cy="58.7" r=".08"/>
<circle cx="62.1" cy="58.1" r=".08"/>
<circle cx="77.9" cy="72.3" r=".08"/>
<circle cx="57.9" cy="66.3" r=".08"/>
<circle cx="55.1" cy="56.1" r=".08"/>
<circle cx="68.9" cy="92.5" r=".63"/>
<circle cx="56.5" cy="62.2" r=".9"/>
<circle cx="63.2" cy="92.5" r=".63"/>
<circle cx="68" cy="95.1" r=".32"/>
<circle cx="69.8" cy="95.1" r=".32"/>
<circle cx="65.9" cy="95.8" r=".32"/>
<circle cx="65.8" cy="94.1" r=".32"/>
<circle cx="62.3" cy="95.1" r=".32"/>
<circle cx="64.1" cy="95.1" r=".32"/>
<circle cx="69.7" cy="89" r=".32"/>
<circle cx="75.6" cy="62.2" r=".9"/>
<circle cx="66" cy="89.5" r=".9"/>
<circle cx="55.3" cy="65.6" r=".5"/>
<circle cx="56.3" cy="70.7" r=".5"/>
<circle cx="54.2" cy="70.7" r=".5"/>
<circle cx="55.9" cy="54.6" r=".32"/>
<circle cx="58.4" cy="54.6" r=".32"/>
<circle cx="61" cy="54.6" r=".32"/>
<circle cx="63.5" cy="54.6" r=".32"/>
<circle cx="66" cy="54.6" r=".32"/>
<circle cx="68.6" cy="54.6" r=".32"/>
<circle cx="71.1" cy="54.6" r=".32"/>
<circle cx="73.7" cy="54.6" r=".32"/>
<circle cx="76.2" cy="54.6" r=".32"/>
</g>
<text font-size="6.2" x="649.8" y="501.4">PART NO. 100069026-001</text>
<g font-size="4.4">
<text x="784.1" y="522.7">PCB FABRICATION</text>
<text x="777.3" y="528.6">SUPI</text>
<text x="790.8" y="528.6">PLATFORM BOARD</text>
<text x="757.3" y="543.9">D</text>
<text x="790.7" y="543.6">100069026</text>
<text x="851.2" y="543.5">1</text>
<text x="753.3" y="552.4">1:1</text>
</g>
<g font-size="2.8">
<text x="24.1" y="4.5">17</text>
<text x="74.9" y="4.5">16</text>
<text x="125.7" y="4.5">15</text>
<text x="176.5" y="4.5">14</text>
<text x="227.3" y="4.5">13</text>
<text x="278.1" y="4.5">12</text>
<text x="328.9" y="4.5">11</text>
<text x="379.7" y="4.5">10</text>
<text x="430.5" y="4.5">9</text>
<text x="481.3" y="4.5">8</text>
<text x="532.1" y="4.5">7</text>
<text x="582.9" y="4.5">6</text>
<text x="633.7" y="4.5">5</text>
<text x="684.5" y="4.5">4</text>
<text x="735.3" y="4.5">3</text>
<text x="786.1" y="4.5">2</text>
<text x="836.9" y="4.5">1</text>
<text x="859.3" y="25.5">K</text>
<text x="859.5" y="76.3">J</text>
<text x="62.3" y="121.1">INNER</text>
<text x="63.6" y="121.1">6</text>
<text x="67.4" y="121.1">COPPER</text>
<text x="859.8" y="127.1">I</text>
<text x="859.3" y="177.9">H</text>
<text x="859.3" y="228.7">G</text>
<text x="859.5" y="279.5">F</text>
<text x="859.4" y="330.3">E</text>
<text x="859.3" y="381.1">D</text>
<text x="859.3" y="431.9">C</text>
<text x="859.3" y="482.7">B</text>
<text x="671.6" y="510.3">MIL-STD-</text>
<text x="636.4" y="517.6">NOT</text>
<text x="638.3" y="517.6">DO SCALE THIS DRAWING</text>
<text x="684.6" y="522.3">CHK</text>
<text x="593.7" y="532.2">RELATED PARTS</text>
<text x="630.2" y="529">UNLESS</text>
<text x="684.7" y="528.9">APVD</text>
<text x="802.5" y="529">ARE</text>
<text x="806.7" y="529">INCHES</text>
<text x="859.5" y="533.5">A</text>
<text x="583.3" y="537.3">TYPE</text>
<text x="593.5" y="537.2">NUMBER</text>
<text x="614.8" y="537.3">CFG</text>
<text x="622.1" y="537.5">REV</text>
<text x="684.7" y="535.6">APVD</text>
<text x="583.3" y="542.9">SCH</text>
<text x="593.5" y="542.9">100046138</text>
<text x="614.8" y="542.9">001</text>
<text x="624.1" y="542.9">2</text>
<text x="641.4" y="541.5">TOLERANCE ON</text>
<text x="666.1" y="541.5">DECIMALS</text>
<text x="684.8" y="542.5">APVD</text>
<text x="687.6" y="541.5">AN</text>
<text x="593.5" y="547.4">100064667</text>
<text x="597.4" y="547.4">PWA</text>
<text x="614.8" y="547.4">001</text>
<text x="624.1" y="547.7">1</text>
<text x="645.8" y="547.4">.01</text>
<text x="692.5" y="548.7">APVD</text>
<text x="24.1" y="556.9">17</text>
<text x="74.9" y="556.9">16</text>
<text x="125.7" y="556.9">15</text>
<text x="176.5" y="556.9">14</text>
<text x="227.3" y="556.9">13</text>
<text x="278.1" y="556.9">12</text>
<text x="328.9" y="556.9">11</text>
<text x="379.7" y="556.9">10</text>
<text x="430.5" y="556.9">9</text>
<text x="481.3" y="556.9">8</text>
<text x="532.1" y="556.9">7</text>
<text x="582.9" y="556.9">6</text>
<text x="583.3" y="552">EBOM</text>
<text x="593.7" y="552">100064667</text>
<text x="614.8" y="552">001</text>
<text x="624.1" y="552.2">1</text>
<text x="633.7" y="556.9">5</text>
<text x="684.5" y="556.9">4</text>
<text x="700.6" y="553.6">DIRECTION</text>
<text x="735.3" y="556.9">3</text>
<text x="736.4" y="553.6">DATE</text>
<text x="786.1" y="556.9">2</text>
<text x="836.9" y="556.9">1</text>
<text x="840.5" y="553.6">BY</text>
</g>
<g font-size="2.7">
<text x="790.1" y="9.4">REVISION</text>
<text x="804.6" y="9.4">HISTORY</text>
<text x="738" y="14.6">REV</text>
<text x="774.8" y="14.6">DESCRIPTION</text>
<text x="819.2" y="14.6">DWN</text>
<text x="828.7" y="14.6">CHK</text>
<text x="841.3" y="14.6">APVD</text>
<text x="746.8" y="19.8">ENGR RELEASE PER</text>
<text x="767.8" y="548.5">FILENAME:</text>
<text x="783.7" y="548.5">100064667.kicad_pcb</text>
<text x="767.7" y="552.9">SHEET: INNER</text>
<text x="789.2" y="552.9">6</text>
<text x="792.7" y="552.9">COPPER</text>
<text x="837.7" y="552.9">SHEET: 1/1</text>
</g>
<g font-size="2.5">
<text x="2.2" y="25.3">K</text>
<text x="2.4" y="76.1">J</text>
<text x="2.6" y="126.9">I</text>
<text x="2.1" y="177.7">H</text>
<text x="2.2" y="228.5">G</text>
<text x="2.3" y="279.3">F</text>
<text x="2.2" y="330.1">E</text>
<text x="2.2" y="380.9">D</text>
<text x="2.2" y="431.7">C</text>
<text x="2.2" y="482.5">B</text>
<text x="2.3" y="533.3">A</text>
</g>
<g font-size="1.8">
<text x="839.4" y="18">ENG</text>
<text x="841.9" y="18">APPROVAL PER</text>
<text x="756.2" y="538.6">SIZE</text>
<text x="772.8" y="538.6">CAGE CODE</text>
<text x="791.1" y="538.5">DRAWING NO.</text>
<text x="850.8" y="538.7">REV</text>
<text x="753.9" y="547.5">SCALE</text>
</g>
</svg>
